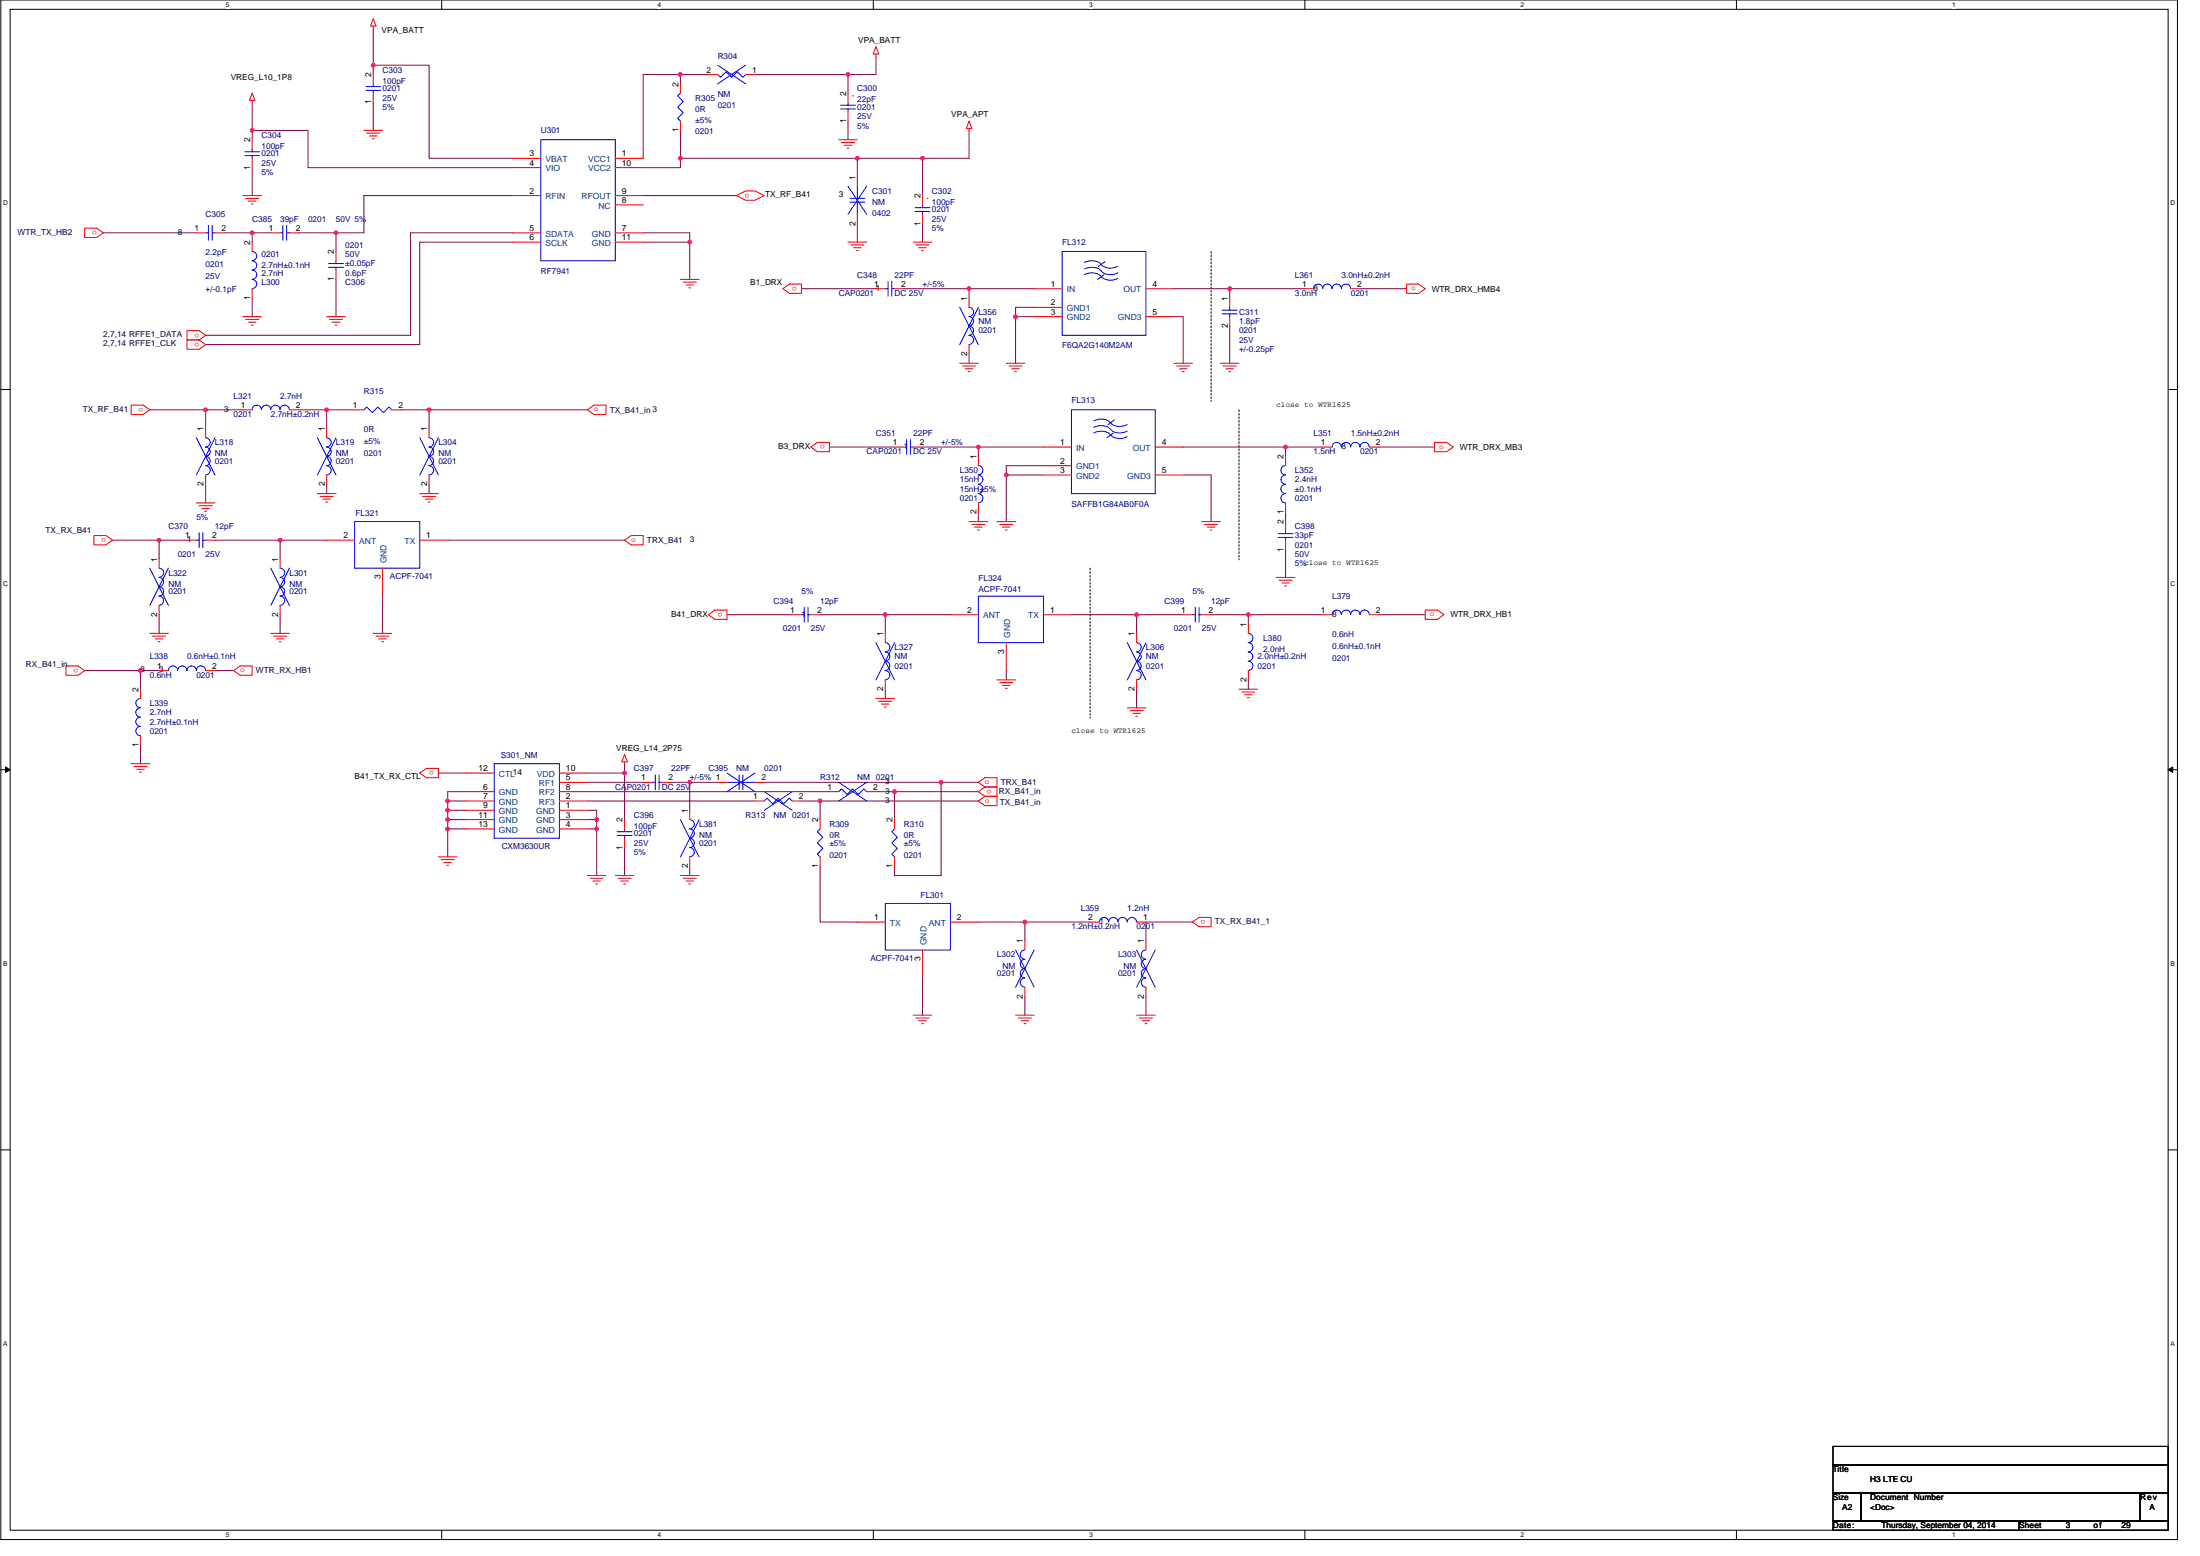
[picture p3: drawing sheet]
<svg xmlns="http://www.w3.org/2000/svg" width="420mm" height="297mm" viewBox="0 0 420 297" stroke-linecap="round" stroke-linejoin="round" font-family="sans-serif">
<path d="M.2 0h415.7v293.9h-415.7zM1.9 1.8h412.2v290.3h-412.2z" fill="none" stroke="#000" stroke-width=".19"/>
<g fill="#fff">
<path d="M43.1 .2h.7v1.4h-.7z"/>
<path d="M43.1 292.3h.7v1.4h-.7z"/>
</g>
<path d="M84.4 0v1.8M84.4 292.1v1.8" fill="none" stroke="#000" stroke-width=".19"/>
<g fill="#fff">
<path d="M125.6 .2h.7v1.4h-.7z"/>
<path d="M125.6 292.3h.7v1.4h-.7z"/>
</g>
<path d="M166.8 0v1.8M166.8 292.1v1.8" fill="none" stroke="#000" stroke-width=".19"/>
<g fill="#fff">
<path d="M208 .2h.7v1.4h-.7z"/>
<path d="M208 292.3h.7v1.4h-.7z"/>
</g>
<path d="M249.2 0v1.8M249.2 292.1v1.8" fill="none" stroke="#000" stroke-width=".19"/>
<g fill="#fff">
<path d="M290.4 .2h.7v1.4h-.7z"/>
<path d="M290.4 292.3h.7v1.4h-.7z"/>
</g>
<path d="M331.6 0v1.8M331.6 292.1v1.8" fill="none" stroke="#000" stroke-width=".19"/>
<g fill="#fff">
<path d="M372.8 .2h.7v1.4h-.7z"/>
<path d="M372.8 292.3h.7v1.4h-.7z"/>
<path d="M.6 38.1h.9v1.4h-.9z"/>
<path d="M414.5 38.1h.9v1.4h-.9z"/>
<path d="M.6 110.6h.9v1.5h-.9z"/>
<path d="M414.5 110.6h.9v1.5h-.9z"/>
</g>
<path d="M.2 74.4h1.7M414.1 74.4h1.8" fill="none" stroke="#000" stroke-width=".19"/>
<g fill="#fff">
<path d="M.6 183.2h.8v1.4h-.8z"/>
<path d="M414.5 183.2h.9v1.4h-.9z"/>
</g>
<path d="M.2 146.9h1.7M414.1 146.9h1.8" fill="none" stroke="#000" stroke-width=".19"/>
<path d="M1 146.4l.9 .5-.9 .5zM414.1 146.9l.9-.5v1z" fill="#000" stroke="#000" stroke-width=".19"/>
<g fill="#fff">
<path d="M.6 255.8h.8v1.4h-.8z"/>
<path d="M414.5 255.8h.9v1.4h-.9z"/>
</g>
<path d="M.2 219.5h1.7M414.1 219.5h1.8M350.1 276.1h64v3.6h-64zM350.1 279.7h64v5.3h-64zM350.1 285h5.3v5.3h-5.3zM350.1 290.3h35.5v1.8h-35.5zM355.4 285h53.3v5.3h-53.3zM385.6 290.3h28.5v1.8h-28.5zM408.7 285h5.4v5.3h-5.4z" fill="none" stroke="#000" stroke-width=".19"/>
<path d="M231.3 48v28.5M231.3 76.5h.1M236.6 78.2v28.5M208.2 108.5v28.4M236.6 106.7h.1M208.2 136.9h.1" fill="none" stroke="#000" stroke-width=".19" stroke-dasharray=".3 .3"/>
<g fill="none" stroke="#800040" stroke-width=".19">
<path d="M48.2 19.6v5.3M71.3 12.4v1.8M71.3 19.6v5.3M71.3 5.3v7.1M71.3 12.4h10.6v17.8h16M130 16v-1.8h-7.2v16M130 14.2h5.3M144.2 14.2h17.8v3.6M162.8 18.3h.2M167.3 10.7v3.5h-5.3M48.2 32v5.3M48.2 24.9v1.8"/>
<path d="M48.2 24.9h10.6v7.1h39.1M97.9 37.3h-28.4v7.1h-5.3M122.8 37.3h17.8M130 24.9v5.3M130 30.2v1.8h-7.2M130 30.2h33.7M162 23.1v3.6M163.7 30.2v3.6M163.7 30.2h12.5M176.2 30.2v7.1M177.1 37.9h.1M185.1 24.9v5.3h-8.9"/>
<path d="M19.7 44.4h17.8M42.8 44.4h5.4M48.2 56.9v3.6M51.7 44.4h-3.5v1.8M57.1 44.4h7.1M64.2 53.3v7.2M64.2 44.4v3.6M97.9 44.4h-19.5v19.6h-39.1M97.9 46.2h-17.7v19.6h-40.9M122.8 44.4h8.9v1.8M122.8 46.2h8.9M131.7 46.2v7.1"/>
<path d="M153.1 55.1h14.2M163.7 42.7v3.5M172.6 55.1h12.5M176.2 42.7v3.5M185.1 55.1h12.4M185.1 55.1v1.8M197.5 58.7h-3.5v1.8M224.2 55.1h10.7M234.9 55.1h14.2M234.9 55.1v1.8M259.7 55.1h8.9M28.6 78.2h10.7"/>
<path d="M39.3 78.2h7.1M39.3 78.2v3.6M57.1 78.2h5.3M62.4 78.2v3.6M62.4 78.2h5.3M76.6 78.2h5.3M81.9 78.2h30.3M81.9 78.2v3.6M185.1 67.6v1.7M194 60.5v8.8M194 60.5h3.5M224.2 60.5h1.8v8.8"/>
<path d="M234.9 62.2v7.1M39.3 92.5v3.5M62.4 92.5v1.7M81.9 92.5v1.7M158.4 85.3h12.4M176.2 85.3h10.6M186.8 85.3v1.8M186.8 97.8v1.8M186.8 85.3h12.5M192.2 90.7h7.1M192.2 90.7v8.9M199.3 88.9h-7.1v1.8"/>
<path d="M226 90.7h5.3v8.9M226 85.3h19.5M245.5 85.3h7.1M245.5 85.3v1.8M245.5 97.8v1.8M263.3 85.3h10.7M21.5 103.1h8.9M30.4 103.1v3.6M30.4 117.3v3.6M30.4 103.1h5.3M41.1 103.1h12.4M53.5 103.1h8.9"/>
<path d="M53.5 117.3v3.6M53.5 103.1v3.6M73.1 113.8v7.1M85.5 103.1h33.8M138.8 117.3h12.5M156.6 117.3h12.5M169.1 117.3h12.4M169.1 117.3v3.6M204.6 117.3h12.5M217.1 117.3v3.6M217.1 117.3h8.9M231.3 117.3h7.1"/>
<path d="M238.4 117.3v1.8M238.4 117.3h14.2M245.5 104.9v5.3M263.3 117.3h8.9M16.2 128h10.6M26.8 128v3.6M26.8 128h3.6M41.1 128h3.5M169.1 131.6v1.7M192.2 128v1.8M217.1 131.6v3.5M238.4 129.8v1.8"/>
<path d="M26.8 142.2v3.6M83.7 147.6h5.4M85.5 152.9v1.8M85.5 154.7v1.8M85.5 156.5v1.7M85.5 158.2v5.4M85.5 152.9h3.6M85.5 154.7h3.6M85.5 156.5h3.6M85.5 158.2h3.6M89.1 151.1h-3.6v1.8M112.2 149.4h10.6"/>
<path d="M112.2 152.9h32M112.2 147.6h7.1M112.2 154.7h1.8v1.8M112.2 156.5h1.8M112.2 158.2h1.8M112.2 151.1h46.2M114 156.5v1.7M114 158.2v8.9M119.3 145.8v1.8M119.3 147.6v8.9M128.2 149.4h3.5M137.1 149.4h-5.4v5.3"/>
<path d="M146 149.4h33.7M153.1 152.9h3.5M156.6 152.9v3.6M156.6 152.9h30.2M167.3 151.1h3.5M170.8 151.1v5.4M170.8 151.1h16M179.7 149.4v17.7h-8.9v-1.7M179.7 149.4h7.1M119.3 161.8v5.3M131.7 165.4v1.7M156.6 165.4v10.6h7.1"/>
<path d="M186.8 176h8.9M195.7 176h12.5M195.7 176v3.6M227.7 176h-8.8v3.6M176.2 186.7v7.1M195.7 190.2v3.6M218.9 190.2v3.6"/>
</g>
<g fill="#f0f" stroke="#f0f" stroke-width=".19">
<circle cx="48.2" cy="44.4" r=".35"/>
<circle cx="131.7" cy="46.2" r=".35"/>
<circle cx="71.3" cy="12.4" r=".35"/>
<circle cx="48.2" cy="24.9" r=".35"/>
<circle cx="129.9" cy="14.2" r=".35"/>
<circle cx="161.9" cy="14.2" r=".35"/>
<circle cx="163.7" cy="30.2" r=".35"/>
<circle cx="129.9" cy="30.2" r=".35"/>
<circle cx="176.2" cy="30.2" r=".35"/>
<circle cx="26.8" cy="128" r=".35"/>
<circle cx="39.3" cy="78.2" r=".35"/>
<circle cx="53.5" cy="103.1" r=".35"/>
<circle cx="30.4" cy="103.1" r=".35"/>
<circle cx="192.2" cy="90.7" r=".35"/>
<circle cx="234.8" cy="55.1" r=".35"/>
<circle cx="193.9" cy="60.4" r=".35"/>
<circle cx="185.1" cy="55.1" r=".35"/>
<circle cx="186.8" cy="85.3" r=".35"/>
<circle cx="169.1" cy="117.3" r=".35"/>
<circle cx="238.4" cy="117.3" r=".35"/>
<circle cx="217.1" cy="117.3" r=".35"/>
<circle cx="245.5" cy="85.3" r=".35"/>
<circle cx="85.5" cy="152.9" r=".35"/>
<circle cx="85.5" cy="156.5" r=".35"/>
<circle cx="85.5" cy="154.7" r=".35"/>
<circle cx="85.5" cy="158.2" r=".35"/>
<circle cx="119.3" cy="147.6" r=".35"/>
<circle cx="113.9" cy="156.5" r=".35"/>
<circle cx="113.9" cy="158.2" r=".35"/>
<circle cx="156.6" cy="152.9" r=".35"/>
<circle cx="170.8" cy="151.1" r=".35"/>
<circle cx="195.7" cy="176" r=".35"/>
<circle cx="131.7" cy="149.3" r=".35"/>
<circle cx="81.9" cy="78.2" r=".35"/>
<circle cx="64.2" cy="44.4" r=".35"/>
<circle cx="179.7" cy="149.3" r=".35"/>
<circle cx="62.4" cy="78.2" r=".35"/>
</g>
<g fill="none" stroke="#f00" stroke-width=".19">
<path d="M48.2 17.8l.5 1.4h-1.1zM48.2 19.2v.4M71.3 3.6l.5 1.4h-1.1zM71.3 5v.3M71.3 17.8v1.8M71.3 14.2v1.8M130 16v1.8M135.3 14.2h1.8M142.4 14.2h1.8M162 17.8v1.8M167.3 8.9l.5 1.4h-1zM167.3 10.3v.4"/>
<path d="M46.4 37.3h3.5M46.9 37.9h2.5M47.4 38.4h1.5M48 38.9h.3M48.2 30.2v1.8M48.2 26.7v1.7M69.5 24.9h3.6M70 25.4h2.5M70.6 26h1.4M71.1 26.5h.3M97.9 37.3h5.4M97.9 30.2h5.4"/>
<path d="M97.9 32h5.4M117.5 30.2h5.3M117.5 39.1h5.3M117.5 37.3h5.3M117.5 32h5.3M130 23.1v1.8M140.6 37.3l1.8-.9h1.8l1.8 .9-1.8 .9h-1.8zM160.2 26.7h3.5M160.7 27.2h2.5M161.2 27.7h1.5M161.8 28.3h.3M162 21.3v1.8"/>
<path d="M163.7 33.8v1.8M176.2 37.3v1.8M185.1 23.1l.5 1.4h-1.1zM185.1 24.5v.4M16.2 43.6h2.3l1.2 .8-1.2 .9h-2.3zM37.5 44.4h1.8M41.1 44.4h1.7M48.2 55.1v1.8M48.2 46.2v1.8M51.7 44.4h1.8M55.3 44.4h1.8M64.2 51.6v1.7"/>
<path d="M64.2 48v1.8M97.9 44.4h5.4M97.9 46.2h5.4M117.5 44.4h5.3M117.5 46.2h5.3M130 53.3h3.5M130.5 53.9h2.5M131 54.4h1.4M131.6 54.9h.3M149.5 55.1l1.3-.9h2.3v1.8h-2.3zM162 46.2h3.5M162.5 46.8h2.5"/>
<path d="M163 47.3h1.5M163.6 47.8h.3M163.7 40.9v1.8M167.3 55.1h1.8M170.8 55.1h1.8M174.4 46.2h3.6M174.9 46.8h2.5M175.5 47.3h1.4M176 47.8h.3M176.2 40.9v1.8M185.1 56.9v1.8M197.5 55.1h5.4"/>
<path d="M197.5 58.7h5.4M218.9 55.1h5.3M234.9 56.9v1.8M249.1 55.1h1.8M258 55.1h1.7M268.6 54.2h2.3l1.3 .9-1.3 .9h-2.3zM25.1 77.3h2.3l1.2 .9-1.2 .9h-2.3zM35.7 63.1h2.3l1.3 .9-1.3 .9h-2.3zM35.7 64.9h2.3l1.3 .9-1.3 .9h-2.3zM46.4 60.5h3.5M46.4 78.2h1.8M46.9 61h2.5"/>
<path d="M47.4 61.5h1.5M48 62.1h.3M55.3 78.2h1.8M62.4 60.5h3.5M62.9 61h2.5M63.4 61.5h1.5M64 62.1h.3M67.7 78.2h1.8M74.8 78.2h1.8M112.2 78.2l1.2-.9h2.3v1.8h-2.3zM183.3 69.3h3.5M183.8 69.9h2.5"/>
<path d="M184.4 70.4h1.4M184.9 71h.3M185.1 65.8v1.8M192.2 69.3h3.5M192.7 69.9h2.5M193.2 70.4h1.5M193.8 71h.3M197.5 60.5h5.4M218.9 60.5h5.3M224.2 69.3h3.5M224.7 69.9h2.5M225.2 70.4h1.5"/>
<path d="M225.8 71h.3M233.1 69.3h3.5M233.6 69.9h2.5M234.1 70.4h1.5M234.7 71h.3M234.9 60.5v1.7M37.5 96h3.6M38 96.5h2.5M38.6 97.1h1.4M39.1 97.6h.3M39.3 81.8v1.8M39.3 90.7v1.8"/>
<path d="M60.6 94.2h3.6M61.1 94.8h2.5M61.7 95.3h1.4M62.2 95.8h.4M62.4 81.8v1.8M62.4 90.7v1.8M80.2 94.2h3.5M80.7 94.8h2.5M81.2 95.3h1.5M81.8 95.8h.3M81.9 81.8v1.8M81.9 90.7v1.8"/>
<path d="M154.8 85.3l1.3-.8h2.3v1.7h-2.3zM170.8 85.3h1.8M174.4 85.3h1.8M185.1 99.6h3.5M186.8 87.1v1.8M186.8 96v1.8M190.4 99.6h3.6M199.3 85.3h5.3M199.3 90.7h5.3M199.3 88.9h5.3M220.6 85.3h5.4M220.6 90.7h5.4"/>
<path d="M229.5 99.6h3.6M245.5 96v1.8M245.5 87.1v1.8M245.5 99.6v1.7M252.6 85.3h1.8M261.5 85.3h1.8M274 84.5h2.3l1.2 .8-1.2 .9h-2.3zM17.9 102.2h2.3l1.3 .9-1.3 .9h-2.3zM30.4 106.7v1.8M30.4 115.6v1.7M35.7 103.1h1.8M39.3 103.1h1.8"/>
<path d="M53.5 106.7v1.8M53.5 115.6v1.7M62.4 103.1h5.3M73.1 108.5v5.3M80.2 103.1h5.3M119.3 103.1l1.2-.9h2.3v1.8h-2.3zM135.3 117.3l1.2-.8h2.3v1.7h-2.3zM151.3 117.3h1.8M154.8 117.3h1.8M181.5 117.3h5.3M185.6 100.1h2.5M186.1 100.6h1.5"/>
<path d="M186.7 101.2h.3M190.9 100.1h2.5M191.5 100.6h1.4M192 101.2h.4M199.3 117.3h5.3M226 117.3h1.7M229.5 117.3h1.8M230 100.1h2.5M230.6 100.6h1.4M231.1 101.2h.4M238.4 119.1v1.8M243.7 110.2h3.6"/>
<path d="M244.3 110.8h2.5M244.8 111.3h1.4M245.4 111.8h.3M245.5 103.1v1.8M252.6 117.3h1.8M261.5 117.3h1.8M272.2 116.5h2.3l1.2 .8-1.2 .9h-2.3zM12.6 127.1h2.3l1.3 .9-1.3 .9h-2.3zM26.8 131.6v1.7M28.6 120.9h3.6M29.1 121.4h2.5M29.7 122h1.4"/>
<path d="M30.2 122.5h.4M30.4 128h1.8M39.3 128h1.8M44.6 128l1.3-.9h2.3v1.8h-2.3zM51.7 120.9h3.6M52.2 121.4h2.5M52.8 122h1.4M53.3 122.5h.4M71.3 120.9h3.5M71.8 121.4h2.5M72.3 122h1.5M72.9 122.5h.3"/>
<path d="M167.3 133.3h3.5M167.8 133.9h2.5M168.3 134.4h1.5M168.9 135h.3M169.1 120.9v1.8M169.1 129.8v1.8M190.4 129.8h3.6M190.9 130.3h2.5M191.5 130.9h1.4M192 131.4h.4M192.2 122.7v5.3M215.3 135.1h3.6"/>
<path d="M215.8 135.7h2.5M216.4 136.2h1.4M216.9 136.7h.3M217.1 120.9v1.8M217.1 129.8v1.8M236.6 131.6h3.6M237.2 132.1h2.5M237.7 132.6h1.4M238.2 133.2h.4M238.4 128v1.8M25.1 145.8h3.5M25.6 146.3h2.5"/>
<path d="M26.1 146.9h1.4M26.7 147.4h.3M26.8 140.5v1.7M80.2 147.6l1.2-.9h2.3v1.8h-2.3zM89.1 147.6h5.3M89.1 151.1h5.3M89.1 152.9h5.3M89.1 154.7h5.3M89.1 156.5h5.3M89.1 158.2h5.3M106.8 147.6h5.4M106.8 149.4h5.4"/>
<path d="M106.8 151.1h5.4M106.8 152.9h5.4M106.8 154.7h5.4M106.8 156.5h5.4M106.8 158.2h5.4M119.3 144l.5 1.4h-1zM119.3 145.4v.4M119.3 156.5v1.7M122.8 149.4h1.8M126.4 149.4h1.8M131.7 154.7v1.8M137.1 149.4h1.7"/>
<path d="M144.2 149.4h1.8M144.2 152.9h1.8M151.3 152.9h1.8M156.6 156.5v1.7M158.4 151.1h1.8M165.5 151.1h1.8M170.8 156.5v1.7M186.8 152.9l1.3-.9h2.3v1.8h-2.3zM186.8 149.4l1.3-.9h2.3v1.7h-2.3zM188.1 150.2h2.3v1.8h-2.3M188.1 150.2l-1.3 .9 1.3 .9M83.7 163.6h3.6"/>
<path d="M84.3 164.1h2.5M84.8 164.6h1.4M85.3 165.2h.4M112.2 167.1h3.5M112.7 167.7h2.5M113.2 168.2h1.5M113.8 168.7h.3M117.5 167.1h3.6M118 167.7h2.5M118.6 168.2h1.4M119.1 168.7h.4M119.3 160v1.8"/>
<path d="M130 167.1h3.5M130.5 167.7h2.5M131 168.2h1.4M131.6 168.7h.3M131.7 163.6v1.8M156.6 163.6v1.8M163.7 176h5.4M170.8 163.6v1.8M181.5 176h5.3M195.7 179.6v1.8M208.2 176h1.8M217.1 176h1.8"/>
<path d="M218.9 179.6v1.8M227.7 176l1.3-.9h2.3v1.8h-2.3zM174.4 193.8h3.6M174.9 194.3h2.5M175.5 194.9h1.4M176 195.4h.3M176.2 181.4v5.3M194 193.8h3.5M194.5 194.3h2.5M195 194.9h1.5M195.6 195.4h.3M195.7 188.5v1.7"/>
<path d="M217.1 193.8h3.5M217.6 194.3h2.5M218.1 194.9h1.5M218.7 195.4h.3M218.9 188.5v1.7"/>
</g>
<g fill="none" stroke="#00f" stroke-width=".19">
<path d="M69.9 17.3h2.8M69.9 16.5h2.8M71.3 17.3v.5M71.3 16v.5M130 17.8l-.6 .5 1.1 1.1-1.1 1 1.1 1.1-1.1 1.1 .6 .5M137.1 14.2l.5 .6 1.1-1.1 1 1.1 1.1-1.1 1.1 1.1 .5-.6M137.1 12.4l5.3 3.6M142.4 12.4l-5.3 3.6M162 19.6v.5M46.7 29.7h2.9M46.7 29h2.9M48.2 29.7v.5"/>
<path d="M48.2 28.4v.6M103.3 26.7h14.2v23.1h-14.2zM160.5 20.8h2.9M160.5 20.1h2.9M162 20.8v.5M162 35.6l3.5 5.3M162.3 37.9h2.9M162.3 38.6h2.9M163.7 35.6v2.3M163.7 38.6v2.3M165.5 35.6l-3.5 5.3M174.8 39.6h2.8"/>
<path d="M176.2 39.1v.5M39.3 44.5h.5M39.8 43v2.9M40.5 43v2.9M40.5 44.5h.6M48.1 51.6a.89 .89 0 0 1 .9 .9 .89 .89 0 0 1-.9 .8 .88 .88 0 0 1 .9 .9 .88 .88 0 0 1-.9 .9M48.1 49.8a.88 .88 0 0 1 .9 .9 .88 .88 0 0 1-.9 .8M48.1 48a.88 .88 0 0 1 .9 .9 .88 .88 0 0 1-.9 .9M53.5 44.5h.5M54 43v2.9M54.7 43v2.9M54.7 44.5h.6"/>
<path d="M62.7 51h2.9M62.7 50.3h2.9M64.2 51v.6M64.2 49.8v.5M169.1 55.1h.5M169.6 53.7v2.8M170.3 53.7v2.8M170.3 55.1h.5M174.8 40.4h2.8M176.2 40.4v.5M183.3 58.7l3.5 7.1M185 58.7a.88 .88 0 0 1 .9 .9 .88 .88 0 0 1-.9 .8 .89 .89 0 0 1 .9 .9 .89 .89 0 0 1-.9 .9 .89 .89 0 0 1 .9 .9 .89 .89 0 0 1-.9 .9"/>
<path d="M186.8 58.7l-3.5 7.1M202.9 48h16v16h-16zM207.1 50.1a2.74 2.74 0 0 1 3.2 .4M207.1 52.4a2.74 2.74 0 0 1 3.2 .4M207.1 51.4a2.78 2.78 0 0 1 3.2 .3M210.3 51.7a2.56 2.56 0 0 0 3.2 .4M210.3 52.8a2.57 2.57 0 0 0 3.2 .3M210.3 50.5a2.6 2.6 0 0 0 3.2 .3M210.9 52.5l-1.3 .8M211 50l-1.2 .8M233.4 59.2h2.9M233.4 59.9h2.9"/>
<path d="M234.9 58.7v.5M234.9 59.9v.6M250.9 55.1a.88 .88 0 0 1 .8-.9 .88 .88 0 0 1 .9 .9 .89 .89 0 0 1 .9-.9 .89 .89 0 0 1 .9 .9M254.4 55.1a.88 .88 0 0 1 .9-.9 .88 .88 0 0 1 .9 .9M256.2 55.1a.88 .88 0 0 1 .9-.9 .88 .88 0 0 1 .8 .9M48.2 78.2a.88 .88 0 0 1 .8-.9 .88 .88 0 0 1 .9 .9 .89 .89 0 0 1 .9-.9 .89 .89 0 0 1 .9 .9 .89 .89 0 0 1 .9-.9 .89 .89 0 0 1 .9 .9 .89 .89 0 0 1 .9-.9 .89 .89 0 0 1 .9 .9M69.5 78.2l.5-.5 1.1 1.1 1.1-1.1 1 1.1 1.1-1.1 .5 .5M185 64a.88 .88 0 0 1 .9 .9 .88 .88 0 0 1-.9 .9M204.6 78.2h16v16h-16zM37.5 83.6l3.6 7.1M39.3 83.6a.88 .88 0 0 1 .8 .8 .88 .88 0 0 1-.8 .9 .89 .89 0 0 1 .8 .9 .89 .89 0 0 1-.8 .9M39.3 87.1a.88 .88 0 0 1 .8 .9 .88 .88 0 0 1-.8 .9 .89 .89 0 0 1 .8 .9 .89 .89 0 0 1-.8 .9"/>
<path d="M41.1 83.6l-3.6 7.1M60.6 83.6l3.6 7.1M62.4 83.6a.88 .88 0 0 1 .9 .8 .88 .88 0 0 1-.9 .9 .89 .89 0 0 1 .9 .9 .89 .89 0 0 1-.9 .9M62.4 87.1a.88 .88 0 0 1 .9 .9 .88 .88 0 0 1-.9 .9 .89 .89 0 0 1 .9 .9 .89 .89 0 0 1-.9 .9M64.2 83.6l-3.6 7.1M67.7 99.6h12.5v8.9h-12.5zM80.2 83.6l3.5 7.1M81.9 83.6a.88 .88 0 0 1 .9 .8 .88 .88 0 0 1-.9 .9 .89 .89 0 0 1 .9 .9 .89 .89 0 0 1-.9 .9M81.9 87.1a.88 .88 0 0 1 .9 .9 .88 .88 0 0 1-.9 .9 .89 .89 0 0 1 .9 .9 .89 .89 0 0 1-.9 .9M83.7 83.6l-3.5 7.1M172.6 85.3h.6M173.2 83.9v2.9"/>
<path d="M173.9 83.9v2.9M173.9 85.3h.5M186.8 88.9a.88 .88 0 0 1 .9 .9 .88 .88 0 0 1-.9 .9 .89 .89 0 0 1 .9 .8 .89 .89 0 0 1-.9 .9 .89 .89 0 0 1 .9 .9 .89 .89 0 0 1-.9 .9M186.8 94.2a.88 .88 0 0 1 .9 .9 .88 .88 0 0 1-.9 .9M208.9 80.3a2.74 2.74 0 0 1 3.1 .4M208.9 82.7a2.74 2.74 0 0 1 3.1 .3M208.9 81.6a2.78 2.78 0 0 1 3.1 .3M212.1 81.9a2.56 2.56 0 0 0 3.2 .4M212.1 83a2.57 2.57 0 0 0 3.2 .4M212.1 80.7a2.6 2.6 0 0 0 3.2 .3M212.6 82.7l-1.2 .9M212.8 80.2l-1.2 .9"/>
<path d="M245.5 94.2a.88 .88 0 0 0-.9 .9 .88 .88 0 0 0 .9 .9M245.5 88.9a.89 .89 0 0 0-.9 .9 .89 .89 0 0 0 .9 .9 .89 .89 0 0 0-.9 .9 .89 .89 0 0 0 .9 .9 .88 .88 0 0 0-.9 .8 .88 .88 0 0 0 .9 .9M254.4 85.3a.88 .88 0 0 1 .9-.8 .88 .88 0 0 1 .9 .8M256.2 85.3a.88 .88 0 0 1 .9-.8 .88 .88 0 0 1 .8 .8 .89 .89 0 0 1 .9-.8 .89 .89 0 0 1 .9 .8 .89 .89 0 0 1 .9-.8 .89 .89 0 0 1 .9 .8M28.6 108.5l3.6 7.1M30.4 108.5a.88 .88 0 0 1 .9 .8 .88 .88 0 0 1-.9 .9M30.4 110.2a.88 .88 0 0 1 .9 .9 .88 .88 0 0 1-.9 .9 .89 .89 0 0 1 .9 .9 .89 .89 0 0 1-.9 .9 .89 .89 0 0 1 .9 .9 .89 .89 0 0 1-.9 .8M32.2 108.5l-3.6 7.1M37.5 103.1h.5M38 101.7v2.8M38.7 101.7v2.8M38.7 103.1h.6"/>
<path d="M51.7 108.5l3.6 7.1M53.5 108.5a.88 .88 0 0 1 .9 .8 .88 .88 0 0 1-.9 .9M53.5 110.2a.88 .88 0 0 1 .9 .9 .88 .88 0 0 1-.9 .9 .89 .89 0 0 1 .9 .9 .89 .89 0 0 1-.9 .9 .89 .89 0 0 1 .9 .9 .89 .89 0 0 1-.9 .8M55.3 108.5l-3.6 7.1M153.1 117.3h.5M153.6 115.9v2.9M154.3 115.9v2.9M154.3 117.3h.5M186.8 113.8h12.5v8.9h-12.5zM227.7 117.3h.6M228.3 115.9v2.9M229 115.9v2.9"/>
<path d="M229 117.3h.5M244.1 102.6h2.8M244.1 101.9h2.8M245.5 102.6v.5M245.5 101.3v.6M256.2 117.3a.88 .88 0 0 0-.9-.8 .88 .88 0 0 0-.9 .8M261.5 117.3a.89 .89 0 0 0-.9-.8 .89 .89 0 0 0-.9 .8 .89 .89 0 0 0-.9-.8 .89 .89 0 0 0-.9 .8 .88 .88 0 0 0-.8-.8 .88 .88 0 0 0-.9 .8M26.8 138.7a.88 .88 0 0 0-.9 .9 .88 .88 0 0 0 .9 .8M26.8 133.4a.89 .89 0 0 0-.9 .8 .89 .89 0 0 0 .9 .9 .89 .89 0 0 0-.9 .9 .89 .89 0 0 0 .9 .9 .88 .88 0 0 0-.9 .9 .88 .88 0 0 0 .9 .9M33.9 128a.88 .88 0 0 0-.9-.9 .88 .88 0 0 0-.8 .9M39.3 128a.89 .89 0 0 0-.9-.9 .89 .89 0 0 0-.9 .9 .89 .89 0 0 0-.9-.9 .89 .89 0 0 0-.9 .9 .88 .88 0 0 0-.9-.9 .88 .88 0 0 0-.9 .9M167.3 122.7l3.5 7.1"/>
<path d="M169 122.7a.88 .88 0 0 1 .9 .9 .88 .88 0 0 1-.9 .8M169 124.5a.88 .88 0 0 1 .9 .8 .88 .88 0 0 1-.9 .9 .89 .89 0 0 1 .9 .9 .89 .89 0 0 1-.9 .9 .89 .89 0 0 1 .9 .9 .89 .89 0 0 1-.9 .9M170.8 122.7l-3.5 7.1M215.3 122.7l3.6 7.1M217.1 122.7a.88 .88 0 0 1 .8 .9 .88 .88 0 0 1-.8 .8M217.1 124.5a.88 .88 0 0 1 .8 .8 .88 .88 0 0 1-.8 .9 .89 .89 0 0 1 .8 .9 .89 .89 0 0 1-.8 .9 .89 .89 0 0 1 .8 .9 .89 .89 0 0 1-.8 .9M218.9 122.7l-3.6 7.1M238.4 120.9a.88 .88 0 0 1 .9 .9 .88 .88 0 0 1-.9 .9M238.4 122.7a.88 .88 0 0 1 .9 .9 .88 .88 0 0 1-.9 .8M238.4 124.5a.88 .88 0 0 1 .9 .8 .88 .88 0 0 1-.9 .9 .89 .89 0 0 1 .9 .9 .89 .89 0 0 1-.9 .9M94.4 145.8h12.4v14.2h-12.4zM117.9 159.5h2.8"/>
<path d="M117.9 158.8h2.8M119.3 159.5v.5M119.3 158.2v.6M124.6 149.4h.5M125.1 147.9v2.9M125.9 147.9v2.9M125.9 149.4h.5M130 156.5l3.5 7.1M131.7 156.5a.88 .88 0 0 1 .9 .8 .88 .88 0 0 1-.9 .9 .89 .89 0 0 1 .9 .9 .89 .89 0 0 1-.9 .9M133.5 156.5l-3.5 7.1M138.8 149.4h2.3M138.8 147.6l5.4 3.5"/>
<path d="M141.1 147.9v2.9M141.9 147.9v2.9M141.9 149.4h2.3M144.2 147.6l-5.4 3.5M146 151.1l5.3 3.6M146 152.9l.5-.5 1.1 1 1-1 1.1 1 1.1-1 .5 .5M151.3 151.1l-5.3 3.6M156.6 158.2l-.5 .6 1.1 1.1-1.1 1 1.1 1.1-1.1 1 .5 .6M160.2 149.4l5.3 3.5M160.2 151.1l.5-.5 1.1 1.1 1-1.1 1.1 1.1 1.1-1.1 .5 .5M165.5 149.4l-5.3 3.5M170.8 158.2l-.5 .6 1.1 1.1-1.1 1 1.1 1.1-1.1 1 .5 .6"/>
<path d="M131.7 160a.88 .88 0 0 1 .9 .9 .88 .88 0 0 1-.9 .9M131.7 161.8a.88 .88 0 0 1 .9 .9 .88 .88 0 0 1-.9 .9M169.1 172.5h12.4v8.9h-12.4zM210 176a.88 .88 0 0 1 .8-.9 .88 .88 0 0 1 .9 .9M211.7 176a.89 .89 0 0 1 .9-.9 .89 .89 0 0 1 .9 .9 .89 .89 0 0 1 .9-.9 .89 .89 0 0 1 .9 .9 .88 .88 0 0 1 .9-.9 .88 .88 0 0 1 .9 .9M194 181.4l3.5 7.1M195.7 181.4a.88 .88 0 0 0-.9 .8 .88 .88 0 0 0 .9 .9M195.7 183.1a.88 .88 0 0 0-.9 .9 .88 .88 0 0 0 .9 .9M195.7 184.9a.88 .88 0 0 0-.9 .9 .88 .88 0 0 0 .9 .9 .89 .89 0 0 0-.9 .9 .89 .89 0 0 0 .9 .8M197.5 181.4l-3.5 7.1M217.1 181.4l3.5 7.1M218.8 181.4a.88 .88 0 0 0-.8 .8 .88 .88 0 0 0 .8 .9"/>
<path d="M218.8 183.1a.88 .88 0 0 0-.8 .9 .88 .88 0 0 0 .8 .9M218.8 184.9a.88 .88 0 0 0-.8 .9 .88 .88 0 0 0 .8 .9 .89 .89 0 0 0-.8 .9 .89 .89 0 0 0 .8 .8M220.6 181.4l-3.5 7.1"/>
</g>
<g font-size="1.6">
<text x="72.9" y="6.4">VPA_BATT</text>
<text x="163.9" y="8.2">VPA_BATT</text>
<text x="44.1" y="15.3">VREG_L10_1P8</text>
<text x="70.9" y="14.8" transform="rotate(-90 70.9 14.8)">2</text>
<text x="129.6" y="16.5" transform="rotate(-90 129.6 16.5)">2</text>
<text x="134.9" y="13.8">2</text>
<text x="143.6" y="13.8">1</text>
<text x="70.9" y="19.9" transform="rotate(-90 70.9 19.9)">1</text>
<text x="161.6" y="23.5" transform="rotate(-90 161.6 23.5)">1</text>
<text x="161.6" y="18.3" transform="rotate(-90 161.6 18.3)">2</text>
<text x="181.7" y="22.4">VPA_APT</text>
<text x="47.8" y="27.2" transform="rotate(-90 47.8 27.2)">2</text>
<text x="101.1" y="29.8">3</text>
<text x="118.8" y="29.8">1</text>
<text x="129.6" y="25.3" transform="rotate(-90 129.6 25.3)">1</text>
<text x="47.8" y="32.4" transform="rotate(-90 47.8 32.4)">1</text>
<text x="101.1" y="31.6">4</text>
<text x="118.8" y="31.6">10</text>
<text x="163.4" y="34.3" transform="rotate(-90 163.4 34.3)">1</text>
<text x="101.1" y="37">2</text>
<text x="118.8" y="38.7">8</text>
<text x="118.8" y="37">9</text>
<text x="146.1" y="37.7">TX_RF_B41</text>
<text x="160.2" y="37.7">3</text>
<text x="175.8" y="37.9" transform="rotate(-90 175.8 37.9)">2</text>
<text x="37.1" y="44.1">1</text>
<text x="42.3" y="44.1">2</text>
<text x="47.8" y="46.8" transform="rotate(-90 47.8 46.8)">2</text>
<text x="51.4" y="44.1">1</text>
<text x="56.5" y="44.1">2</text>
<text x="101.1" y="44.1">5</text>
<text x="101.1" y="45.8">6</text>
<text x="118.8" y="44.1">7</text>
<text x="118.8" y="45.8">11</text>
<text x="163.4" y="43.1" transform="rotate(-90 163.4 43.1)">2</text>
<text x="175.8" y="43.1" transform="rotate(-90 175.8 43.1)">1</text>
<text x="63.8" y="53.7" transform="rotate(-90 63.8 53.7)">1</text>
<text x="63.8" y="48.5" transform="rotate(-90 63.8 48.5)">2</text>
<text x="47.8" y="57.3" transform="rotate(-90 47.8 57.3)">1</text>
<text x="143.3" y="54.4">B1_DRX</text>
<text x="166.9" y="54.7">1</text>
<text x="167.3" y="55.5">1</text>
<text x="172.1" y="54.7">2</text>
<text x="184.7" y="57.4" transform="rotate(-90 184.7 57.4)">1</text>
<text x="200.7" y="54.7">1</text>
<text x="200.7" y="58.3">2</text>
<text x="220.1" y="54.7">4</text>
<text x="234.5" y="57.4" transform="rotate(-90 234.5 57.4)">1</text>
<text x="248.7" y="54.7">1</text>
<text x="250.9" y="55.5">8</text>
<text x="259.2" y="54.7">2</text>
<text x="273.4" y="55.6">WTR_DRX_HMB4</text>
<text x="200.7" y="60.1">3</text>
<text x="220.1" y="60.1">5</text>
<text x="234.5" y="62.6" transform="rotate(-90 234.5 62.6)">2</text>
<text x="184.7" y="67.9" transform="rotate(-90 184.7 67.9)">2</text>
<text x="46" y="77.9">1</text>
<text x="56.5" y="77.9">2</text>
<text x="67.4" y="77.9">1</text>
<text x="76.1" y="77.9">2</text>
<text x="38.9" y="82.3" transform="rotate(-90 38.9 82.3)">1</text>
<text x="62" y="82.3" transform="rotate(-90 62 82.3)">1</text>
<text x="81.6" y="82.3" transform="rotate(-90 81.6 82.3)">1</text>
<text x="148.6" y="85.7">B3_DRX</text>
<text x="170.5" y="85">1</text>
<text x="172.6" y="85.7">1</text>
<text x="175.7" y="85">2</text>
<text x="186.5" y="87.7" transform="rotate(-90 186.5 87.7)">1</text>
<text x="202.5" y="85">1</text>
<text x="202.5" y="88.5">2</text>
<text x="221.9" y="85">4</text>
<text x="245.1" y="87.7" transform="rotate(-90 245.1 87.7)">2</text>
<text x="252.3" y="85">1</text>
<text x="256.2" y="85.7">8</text>
<text x="262.8" y="85">2</text>
<text x="278.8" y="85.9">WTR_DRX_MB3</text>
<text x="38.9" y="92.8" transform="rotate(-90 38.9 92.8)">2</text>
<text x="62" y="92.8" transform="rotate(-90 62 92.8)">2</text>
<text x="81.6" y="92.8" transform="rotate(-90 81.6 92.8)">2</text>
<text x="202.5" y="90.3">3</text>
<text x="221.9" y="90.3">5</text>
<text x="186.5" y="98.2" transform="rotate(-90 186.5 98.2)">2</text>
<text x="245.1" y="100.1" transform="rotate(-90 245.1 100.1)">2</text>
<text x="245.1" y="98.2" transform="rotate(-90 245.1 98.2)">1</text>
<text x="30" y="107.2" transform="rotate(-90 30 107.2)">1</text>
<text x="35.4" y="102.7">1</text>
<text x="40.5" y="102.7">2</text>
<text x="53.1" y="107.2" transform="rotate(-90 53.1 107.2)">1</text>
<text x="65.6" y="102.7">2</text>
<text x="81.4" y="102.7">1</text>
<text x="245.1" y="105.3" transform="rotate(-90 245.1 105.3)">1</text>
<text x="72.7" y="110.6" transform="rotate(-90 72.7 110.6)">3</text>
<text x="30" y="117.7" transform="rotate(-90 30 117.7)">2</text>
<text x="53.1" y="117.7" transform="rotate(-90 53.1 117.7)">2</text>
<text x="128.2" y="117.9">B41_DRX</text>
<text x="150.9" y="117">1</text>
<text x="153.1" y="117.7">1</text>
<text x="156.1" y="117">2</text>
<text x="184.7" y="117">2</text>
<text x="200.5" y="117">1</text>
<text x="225.6" y="117">1</text>
<text x="230.8" y="117">2</text>
<text x="238" y="119.7" transform="rotate(-90 238 119.7)">1</text>
<text x="252.3" y="117">1</text>
<text x="254.4" y="117.7">8</text>
<text x="262.8" y="117">2</text>
<text x="277" y="117.9">WTR_DRX_HB1</text>
<text x="168.7" y="121.4" transform="rotate(-90 168.7 121.4)">1</text>
<text x="191.8" y="124.8" transform="rotate(-90 191.8 124.8)">3</text>
<text x="216.7" y="121.4" transform="rotate(-90 216.7 121.4)">1</text>
<text x="30" y="127.6">1</text>
<text x="40.5" y="127.6">2</text>
<text x="168.7" y="132" transform="rotate(-90 168.7 132)">2</text>
<text x="216.7" y="132" transform="rotate(-90 216.7 132)">2</text>
<text x="238" y="130.2" transform="rotate(-90 238 130.2)">2</text>
<text x="26.4" y="132.1" transform="rotate(-90 26.4 132.1)">2</text>
<text x="26.4" y="142.6" transform="rotate(-90 26.4 142.6)">1</text>
<text x="117.7" y="143.3">VREG_L14_2P75</text>
<text x="67.7" y="148.6">B41_TX_RX_CTL</text>
<text x="91.4" y="147.2">12</text>
<text x="108.1" y="149">5</text>
<text x="108.1" y="147.2">10</text>
<text x="122.5" y="149">1</text>
<text x="127.6" y="149">2</text>
<text x="145.4" y="149">2</text>
<text x="92.3" y="150.7">6</text>
<text x="92.3" y="152.5">7</text>
<text x="92.3" y="154.3">9</text>
<text x="108.1" y="150.7">8</text>
<text x="108.1" y="152.5">2</text>
<text x="108.1" y="154.3">1</text>
<text x="131.3" y="155.2" transform="rotate(-90 131.3 155.2)">1</text>
<text x="143.8" y="152.5">1</text>
<text x="152.5" y="152.5">2</text>
<text x="158" y="150.7">1</text>
<text x="166.8" y="150.7">2</text>
<text x="91.4" y="156.1">11</text>
<text x="91.4" y="157.9">13</text>
<text x="108.1" y="156.1">3</text>
<text x="108.1" y="157.9">4</text>
<text x="118.9" y="157" transform="rotate(-90 118.9 157)">2</text>
<text x="156.2" y="157" transform="rotate(-90 156.2 157)">2</text>
<text x="170.5" y="157" transform="rotate(-90 170.5 157)">2</text>
<text x="118.9" y="162.2" transform="rotate(-90 118.9 162.2)">1</text>
<text x="131.3" y="165.7" transform="rotate(-90 131.3 165.7)">2</text>
<text x="156.2" y="165.7" transform="rotate(-90 156.2 165.7)">1</text>
<text x="170.5" y="165.7" transform="rotate(-90 170.5 165.7)">1</text>
<text x="166.9" y="175.6">1</text>
<text x="182.8" y="175.6">2</text>
<text x="207.8" y="175.6">2</text>
<text x="218.3" y="175.6">1</text>
<text x="175.8" y="183.5" transform="rotate(-90 175.8 183.5)">3</text>
<text x="195.4" y="180.1" transform="rotate(-90 195.4 180.1)">1</text>
<text x="218.5" y="180.1" transform="rotate(-90 218.5 180.1)">1</text>
<text x="195.4" y="190.6" transform="rotate(-90 195.4 190.6)">2</text>
<text x="218.5" y="190.6" transform="rotate(-90 218.5 190.6)">2</text>
<text x="350.1" y="281.1">Title</text>
<text x="350.1" y="286.4">Size</text>
<text x="357.2" y="286.4">Document Number</text>
<text x="357.2" y="282.9">H3 LTE CU</text>
<text x="408.7" y="286.4">Rev</text>
<text x="350.1" y="291.8">Date:</text>
<text x="351.8" y="288.2">A2</text>
<text x="357.2" y="288.2">&lt;Doc&gt;</text>
<text x="359.3" y="291.8">Thursday, September 04, 2014</text>
<text x="385.6" y="291.8">Sheet</text>
<text x="394.5" y="291.8">3</text>
<text x="399.8" y="291.8">of</text>
<text x="405.2" y="291.8">29</text>
<text x="410.5" y="288.2">A</text>
</g>
<g font-size="1.6" fill="#000080">
<text x="137.1" y="11.2">R304</text>
<text x="73.1" y="13.9">C303</text>
<text x="73.1" y="16">100pF</text>
<text x="73.1" y="17.4">0201</text>
<text x="163.7" y="17.4">C300</text>
<text x="73.1" y="19.2">25V</text>
<text x="73.1" y="21">5%</text>
<text x="132.8" y="19.2">R305</text>
<text x="132.8" y="21.3">0R</text>
<text x="132.8" y="23.5">±5%</text>
<text x="137.1" y="18.5">NM</text>
<text x="137.1" y="20.6">0201</text>
<text x="163.7" y="19.6">22pF</text>
<text x="163.7" y="21">0201</text>
<text x="163.7" y="22.8">25V</text>
<text x="49.9" y="26.3">C304</text>
<text x="49.9" y="28.4">100pF</text>
<text x="49.9" y="29.9">0201</text>
<text x="103.3" y="25.4">U301</text>
<text x="132.8" y="25.6">0201</text>
<text x="163.7" y="24.5">5%</text>
<text x="49.9" y="31.6">25V</text>
<text x="49.9" y="33.4">5%</text>
<text x="39.3" y="41.4">C305</text>
<text x="166.6" y="37">C301</text>
<text x="166.6" y="39.1">NM</text>
<text x="166.6" y="41.3">0402</text>
<text x="178" y="37">C302</text>
<text x="178" y="39.1">100pF</text>
<text x="178" y="40.5">0201</text>
<text x="48.2" y="42.3">C385</text>
<text x="53.5" y="42.3">39pF</text>
<text x="58.8" y="42.3">0201</text>
<text x="64.2" y="42.3">50V 5%</text>
<text x="65.9" y="47.3">0201</text>
<text x="178" y="42.3">25V</text>
<text x="178" y="44.1">5%</text>
<text x="202.8" y="46.8">FL312</text>
<text x="39.3" y="48.7">2.2pF</text>
<text x="39.3" y="51">0201</text>
<text x="39.3" y="53.3">25V</text>
<text x="49.9" y="52.6">2.7nH</text>
<text x="49.9" y="51.2">2.7nH±0.1nH</text>
<text x="49.9" y="49.1">0201</text>
<text x="65.9" y="52.6">0.6pF</text>
<text x="65.9" y="49.1">50V</text>
<text x="65.9" y="50.8">±0.05pF</text>
<text x="103.3" y="52.3">RF7941</text>
<text x="163.7" y="53">C348</text>
<text x="170.8" y="53">22PF</text>
<text x="247.3" y="53">L361</text>
<text x="256.2" y="53">3.0nH±0.2nH</text>
<text x="39.3" y="55.6">+/-0.1pF</text>
<text x="49.9" y="54.4">L300</text>
<text x="65.9" y="54.4">C306</text>
<text x="160.2" y="56.5">CAP0201</text>
<text x="170.8" y="56.5">DC 25V</text>
<text x="176.2" y="54.8">+/-5%</text>
<text x="247.3" y="56.5">3.0nH</text>
<text x="258" y="56.5">0201</text>
<text x="186.8" y="60.1">L356</text>
<text x="186.8" y="61.9">NM</text>
<text x="186.8" y="63.6">0201</text>
<text x="236.6" y="60.1">C311</text>
<text x="236.6" y="61.9">1.8pF</text>
<text x="236.6" y="63.6">0201</text>
<text x="236.6" y="65.4">25V</text>
<text x="202.8" y="66.5">F6QA2G140M2AM</text>
<text x="236.6" y="67.2">+/-0.25pF</text>
<text x="44.6" y="76.1">L321</text>
<text x="53.5" y="76.1">2.7nH</text>
<text x="69.5" y="75.2">R315</text>
<text x="204.6" y="77">FL313</text>
<text x="44.6" y="79.7">0201</text>
<text x="51.7" y="79.7">2.7nH±0.2nH</text>
<text x="69.5" y="82.5">0R</text>
<text x="167.3" y="83.2">C351</text>
<text x="174.4" y="83.2">22PF</text>
<text x="250.9" y="83.2">L351</text>
<text x="258" y="83.2">1.5nH±0.2nH</text>
<text x="41.1" y="85">L318</text>
<text x="41.1" y="87.1">NM</text>
<text x="41.1" y="88.5">0201</text>
<text x="64.2" y="85">L319</text>
<text x="64.2" y="87.1">NM</text>
<text x="64.2" y="88.5">0201</text>
<text x="69.5" y="84.8">±5%</text>
<text x="69.5" y="87.1">0201</text>
<text x="83.7" y="85">L304</text>
<text x="83.7" y="87.1">NM</text>
<text x="83.7" y="88.5">0201</text>
<text x="165.5" y="86.8">CAP0201</text>
<text x="174.4" y="86.8">DC 25V</text>
<text x="179.7" y="85">+/-5%</text>
<text x="250.9" y="86.8">1.5nH</text>
<text x="259.7" y="86.8">0201</text>
<text x="183.3" y="90.3">L350</text>
<text x="183.3" y="92.1">15nH</text>
<text x="183.3" y="93.9">15nH±5%</text>
<text x="183.3" y="95.7">0201</text>
<text x="247.3" y="90.3">L352</text>
<text x="247.3" y="92.1">2.4nH</text>
<text x="247.3" y="93.9">±0.1nH</text>
<text x="247.3" y="95.7">0201</text>
<text x="32.2" y="101">C370</text>
<text x="37.5" y="99.2">5%</text>
<text x="41.1" y="101">12pF</text>
<text x="67.9" y="98.5">FL321</text>
<text x="204.6" y="96.7">SAFFB1G84AB0F0A</text>
<text x="247.3" y="101">C398</text>
<text x="33.9" y="106.3">0201</text>
<text x="39.3" y="106.3">25V</text>
<text x="247.3" y="102.8">33pF</text>
<text x="247.3" y="104.5">0201</text>
<text x="247.3" y="106.3">50V</text>
<text x="32.2" y="109.9">L322</text>
<text x="32.2" y="112">NM</text>
<text x="32.2" y="113.4">0201</text>
<text x="55.3" y="109.9">L301</text>
<text x="55.3" y="112">NM</text>
<text x="55.3" y="113.4">0201</text>
<text x="74.5" y="110.6">ACPF-7041</text>
<text x="153.1" y="113.4">5%</text>
<text x="186.8" y="110.9">FL324</text>
<text x="186.8" y="113.1">ACPF-7041</text>
<text x="227.7" y="113.4">5%</text>
<text x="247.3" y="108.1">5%close to WTR1625</text>
<text x="147.7" y="115.2">C394</text>
<text x="156.6" y="115.2">12pF</text>
<text x="222.4" y="115.2">C399</text>
<text x="231.3" y="115.2">12pF</text>
<text x="254.4" y="114.3">L379</text>
<text x="28.6" y="125.9">L338</text>
<text x="35.7" y="125.9">0.6nH±0.1nH</text>
<text x="149.5" y="120.5">0201</text>
<text x="154.8" y="120.5">25V</text>
<text x="170.8" y="124.1">L327</text>
<text x="170.8" y="125.9">NM</text>
<text x="218.9" y="124.1">L306</text>
<text x="218.9" y="125.9">NM</text>
<text x="224.2" y="120.5">0201</text>
<text x="229.5" y="120.5">25V</text>
<text x="240.2" y="125.9">2.0nH±0.2nH</text>
<text x="241.2" y="122.3">L380</text>
<text x="241.2" y="124.5">2.0nH</text>
<text x="254.4" y="121.6">0.6nH</text>
<text x="254.4" y="123.9">0.6nH±0.1nH</text>
<text x="28.6" y="129.4">0.6nH</text>
<text x="37.5" y="129.4">0201</text>
<text x="170.8" y="127.7">0201</text>
<text x="218.9" y="127.7">0201</text>
<text x="240.2" y="127.7">0201</text>
<text x="254.4" y="126.2">0201</text>
<text x="28.6" y="134.8">L339</text>
<text x="28.6" y="136.5">2.7nH</text>
<text x="28.6" y="138.3">2.7nH±0.1nH</text>
<text x="28.6" y="140.1">0201</text>
<text x="95.6" y="144.7">S301_NM</text>
<text x="121.1" y="147.2">C397</text>
<text x="128.2" y="147.2">22PF</text>
<text x="131.7" y="149">+/-5% 1</text>
<text x="135.3" y="147.2">C395</text>
<text x="140.6" y="147.2">NM</text>
<text x="146" y="147.2">0201</text>
<text x="156.6" y="149">R312</text>
<text x="163.7" y="149">NM 0201</text>
<text x="117.5" y="150.8">CAP0201</text>
<text x="126.4" y="150.8">DC 25V</text>
<text x="121.1" y="156.1">C396</text>
<text x="121.1" y="158.2">100pF</text>
<text x="121.1" y="159.7">0201</text>
<text x="121.1" y="161.4">25V</text>
<text x="133.5" y="157.9">L381</text>
<text x="133.5" y="160">NM</text>
<text x="133.5" y="161.4">0201</text>
<text x="142.4" y="156.1">R313</text>
<text x="147.7" y="156.1">NM 0201</text>
<text x="158.4" y="157.9">R309</text>
<text x="158.4" y="160">0R</text>
<text x="158.4" y="161.4">±5%</text>
<text x="172.6" y="157.9">R310</text>
<text x="172.6" y="160">0R</text>
<text x="172.6" y="161.4">±5%</text>
<text x="95.8" y="162.2">CXM3630UR</text>
<text x="121.1" y="163.2">5%</text>
<text x="158.4" y="163.7">0201</text>
<text x="172.6" y="163.7">0201</text>
<text x="175.8" y="171.4">FL301</text>
<text x="206.4" y="173.9">L359</text>
<text x="215.3" y="173.9">1.2nH</text>
<text x="204.6" y="177.4">1.2nH±0.2nH</text>
<text x="217.1" y="177.4">0201</text>
<text x="166.2" y="183.5">ACPF-7041</text>
<text x="190.4" y="182.8">L302</text>
<text x="191.5" y="184.9">NM</text>
<text x="213.5" y="182.8">L303</text>
<text x="214.6" y="184.9">NM</text>
<text x="190.4" y="186.3">0201</text>
<text x="213.5" y="186.3">0201</text>
</g>
<g font-size="1.6" fill="#004080">
<text x="104.2" y="30.9">VBAT</text>
<text x="104.2" y="32.7">VIO</text>
<text x="112.3" y="30.9">VCC1</text>
<text x="112.3" y="32.7">VCC2</text>
<text x="104.2" y="38.1">RFIN</text>
<text x="111.1" y="38.1">RFOUT</text>
<text x="114.3" y="39.8">NC</text>
<text x="104.2" y="45.2">SDATA</text>
<text x="104.2" y="46.9">SCLK</text>
<text x="113" y="45.2">GND</text>
<text x="113" y="46.9">GND</text>
<text x="203.7" y="55.8">IN</text>
<text x="203.7" y="59.4">GND1</text>
<text x="214.6" y="55.8">OUT</text>
<text x="203.7" y="61.2">GND2</text>
<text x="213.5" y="61.2">GND3</text>
<text x="205.5" y="86.1">IN</text>
<text x="205.5" y="89.6">GND1</text>
<text x="216.3" y="86.1">OUT</text>
<text x="205.5" y="91.4">GND2</text>
<text x="215.3" y="91.4">GND3</text>
<text x="68.6" y="103.8">ANT</text>
<text x="73.8" y="107.6" transform="rotate(-90 73.8 107.6)">GND</text>
<text x="77.2" y="103.8">TX</text>
<text x="187.7" y="118.1">ANT</text>
<text x="196.4" y="118.1">TX</text>
<text x="192.9" y="121.8" transform="rotate(-90 192.9 121.8)">GND</text>
<text x="95.3" y="148.3">CTL14</text>
<text x="102.5" y="148.3">VDD</text>
<text x="95.3" y="151.8">GND</text>
<text x="95.3" y="153.6">GND</text>
<text x="95.3" y="155.4">GND</text>
<text x="102.4" y="155.4">GND</text>
<text x="102.9" y="150.1">RF1</text>
<text x="102.9" y="151.8">RF2</text>
<text x="102.9" y="153.6">RF3</text>
<text x="95.3" y="157.2">GND</text>
<text x="95.3" y="159">GND</text>
<text x="102.4" y="157.2">GND</text>
<text x="102.4" y="159">GND</text>
<text x="170" y="176.7">TX</text>
<text x="177.4" y="176.7">ANT</text>
<text x="176.9" y="180.5" transform="rotate(-90 176.9 180.5)">GND</text>
</g>
<g font-size="1.6" fill="#000040">
<text x="3.4" y="44.8">WTR_TX_HB2</text>
<text x="33.9" y="44.8">8</text>
<text x="19.7" y="64.4">2,7,14 RFFE1_DATA</text>
<text x="19.7" y="66.1">2,7,14 RFFE1_CLK</text>
<text x="15.8" y="78.6">TX_RF_B41</text>
<text x="42.8" y="78.6">3</text>
<text x="116.4" y="78.8">TX_B41_in 3</text>
<text x="8.7" y="101.7">TX_RX_B41</text>
<text x="35.7" y="103.5">1</text>
<text x="123.6" y="103.7">TRX_B41</text>
<text x="131.7" y="103.5">3</text>
<text x="5" y="127.3">RX_B41_in</text>
<text x="26.8" y="128.4">8</text>
<text x="30.4" y="128.4">3</text>
<text x="48.9" y="128.5">WTR_RX_HB1</text>
<text x="169.1" y="149.7">3</text>
<text x="191.1" y="149.9">TRX_B41</text>
<text x="169.1" y="153.3">3</text>
<text x="169.1" y="151.5">3</text>
<text x="190.8" y="151.7">RX_B41_in</text>
<text x="190.9" y="153.6">TX_B41_in</text>
<text x="210" y="176.4">1</text>
<text x="232" y="176.4">TX_RX_B41_1</text>
</g>
<g font-size="1.5" fill="#f00">
<text x="143.1" y="37" transform="rotate(180 143.1 37)">o</text>
<text x="18.5" y="44.1" transform="rotate(180 18.5 44.1)">o</text>
<text x="152.2" y="54.8" transform="rotate(180 152.2 54.8)">o</text>
<text x="269.5" y="55.4">o</text>
<text x="38" y="63.7" transform="rotate(180 38 63.7)">o</text>
<text x="38" y="65.4" transform="rotate(180 38 65.4)">o</text>
<text x="27.4" y="77.9" transform="rotate(180 27.4 77.9)">o</text>
<text x="113.4" y="78.5">o</text>
<text x="157.5" y="85" transform="rotate(180 157.5 85)">o</text>
<text x="274.9" y="85.6">o</text>
<text x="20.2" y="102.8" transform="rotate(180 20.2 102.8)">o</text>
<text x="120.5" y="103.4">o</text>
<text x="138" y="117" transform="rotate(180 138 117)">o</text>
<text x="273.1" y="117.6">o</text>
<text x="14.9" y="127.7" transform="rotate(180 14.9 127.7)">o</text>
<text x="45.9" y="128.3">o</text>
<text x="82.8" y="147.2" transform="rotate(180 82.8 147.2)">o</text>
<text x="188.1" y="149.6">o</text>
<text x="188.1" y="153.2">o</text>
<text x="189.3" y="150.8" transform="rotate(180 189.3 150.8)">o</text>
<text x="230.2" y="175.7" transform="rotate(180 230.2 175.7)">o</text>
</g>
<g font-size="1.5">
<text x="243.7" y="77.6">close to WTR1625</text>
<text x="204.6" y="139.9">close to WTR1625</text>
</g>
<g font-size="1.3">
<text x="43.1" y="1.3">5</text>
<text x="125.6" y="1.3">4</text>
<text x="208" y="1.3">3</text>
<text x="290.4" y="1.3">2</text>
<text x="372.8" y="1.3">1</text>
<text x=".6" y="39.2">D</text>
<text x="414.5" y="39.2">D</text>
<text x=".6" y="111.8">C</text>
<text x="414.5" y="111.8">C</text>
<text x=".6" y="184.4">B</text>
<text x="414.5" y="184.4">B</text>
<text x=".6" y="256.9">A</text>
<text x="414.5" y="256.9">A</text>
<text x="43.1" y="293.5">5</text>
<text x="125.6" y="293.5">4</text>
<text x="208" y="293.5">3</text>
<text x="290.4" y="293.5">2</text>
<text x="372.8" y="293.5">1</text>
</g>
</svg>
